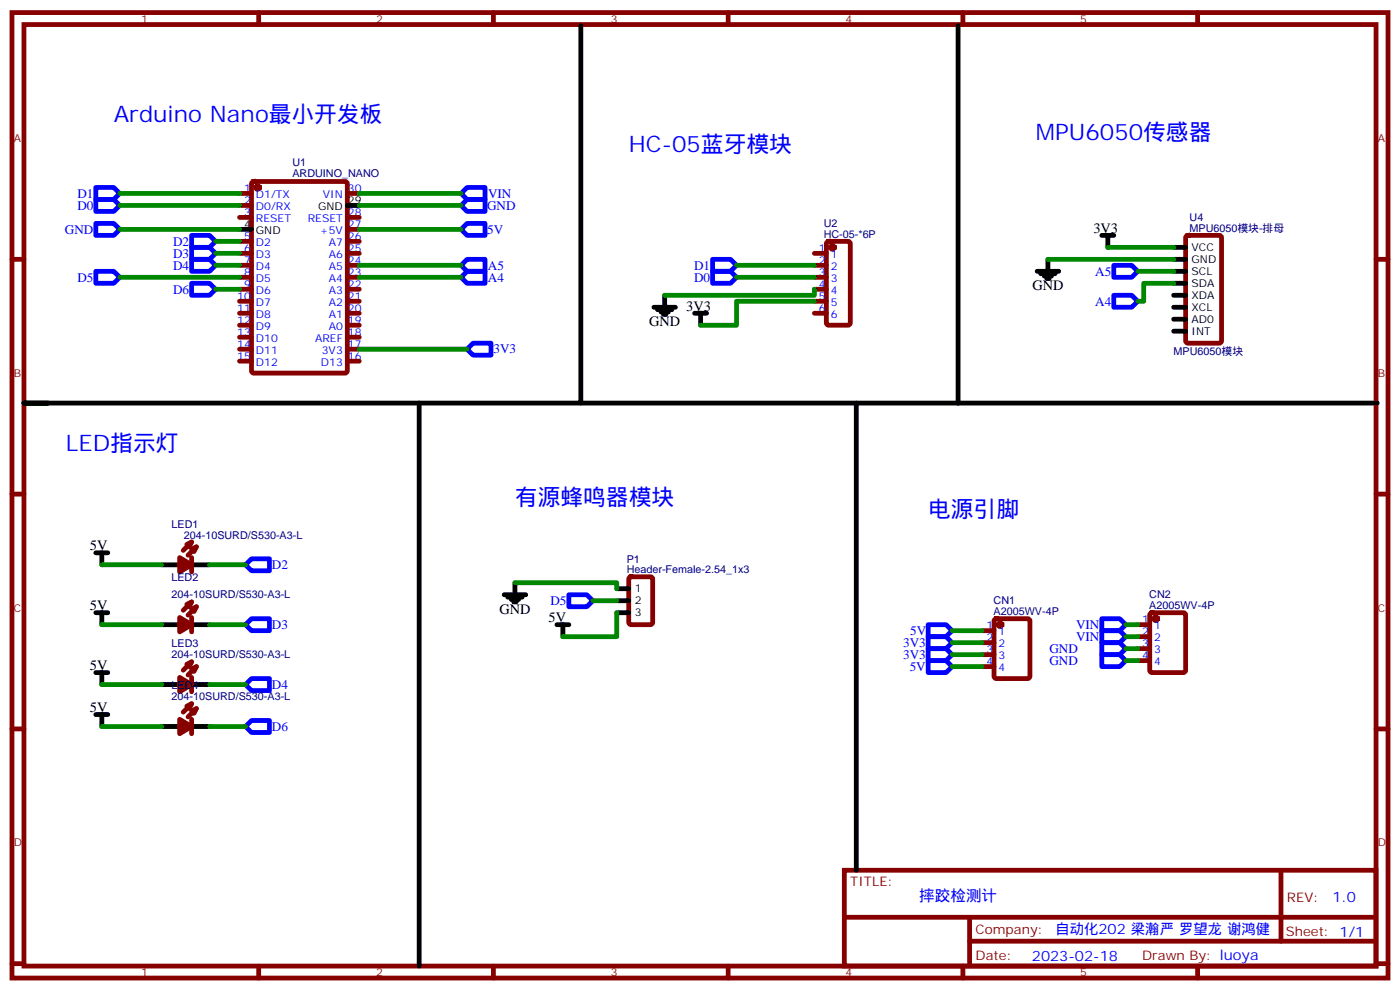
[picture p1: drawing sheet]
<svg xmlns="http://www.w3.org/2000/svg" width="412mm" height="292mm" viewBox="0 0 412 292" stroke-linecap="round" stroke-linejoin="round" font-family="sans-serif">
<g fill="none" stroke="#870000" stroke-width="1.4">
<path d="M3.5 3.7h405.4v284.3h-405.4zM7.1 7.2h398.2v277.3h-398.2zM76.2 3.7v3.5M145.3 3.7v3.5M214.5 3.7v3.5M283.6 3.7v3.5M352.8 3.7v3.5M70.6 57h3.5M74.3 53.7l.5-.3h26.8l.7 .5v55.3l-.5 .6-27 .1-.7-.5v-55.2zM102.3 57h3.5M3.5 76.4h3.6M70.6 60.5h3.5"/>
<path d="M70.6 64h3.5M70.6 71.1h3.5M70.6 74.6h3.5M70.6 78.1h3.5M102.3 64h3.5M102.3 71.1h3.5M102.3 74.6h3.5M102.3 78.1h3.5M102.3 67.6h3.5M239.9 74.6h3.5M239.9 78.1h3.5M243.7 71.3l.4-.2h5.7l.6 .4 .1 23.6-.5 .6-5.9 .1-.6-.5-.1-23.5z"/>
<path d="M349.5 69.5l.5-.2h9.1l.7 .5v30.6l-.4 .6-9.4 .1-.7-.5-.1-30.6zM405.3 76.4h3.6M70.6 81.7h3.5M70.6 85.2h3.5M70.6 88.7h3.5M70.6 92.3h3.5M70.6 95.8h3.5M70.6 99.3h3.5M102.3 81.7h3.5M102.3 85.2h3.5M102.3 88.7h3.5M102.3 92.3h3.5"/>
<path d="M102.3 95.8h3.5M102.3 99.3h3.5M239.9 81.7h3.5M239.9 85.2h3.5M239.9 88.7h3.5M239.9 92.3h3.5M70.6 102.8h3.5M70.6 106.4h3.5M102.3 102.8h3.5M102.3 106.4h3.5M3.5 145.5h3.6M56.4 159.6l-2.4 2.5"/>
<path d="M405.3 145.5h3.6M56.4 164.2v4.3M56.4 177.3l-2.4 2.4M57.9 161l-2.5 2.5M57.9 178.7l-2.5 2.5M185.4 170.1l.5-.2h5.7l.6 .4 .1 13-.5 .6-5.9 .1-.6-.5-.1-12.9zM56.4 181.9v4.2M56.4 199.5v4.2M56.4 194.9l-2.4 2.5M57.9 196.3l-2.5 2.5M289.3 185.7h3.5M289.3 189.3h3.5"/>
<path d="M289.3 192.8h3.5M289.3 196.3h3.5M293 182.4l.5-.2h9.2l.6 .4 .1 16.5-.5 .7h-9.4l-.6-.4-.1-16.5zM335.1 184h3.6M335.1 187.5h3.6M335.1 191h3.6M335.1 194.6h3.6M338.9 180.7l.5-.3h9.1l.7 .5v16.5l-.4 .6-9.4 .1-.7-.5v-16.4zM3.5 214.7h3.6M56.4 211.8v4.3M56.4 207.3l-2.4 2.4M57.9 208.7l-2.5 2.4"/>
<path d="M405.3 214.7h3.6M248.7 256.3h156.6v28.2h-156.6zM377.3 256.3v20.9M248.7 270.1h156.5M285.6 277.2h119.6M285.6 270.1v14.2M3.5 283.8h3.6M76.2 284.5v3.5M145.3 284.5v3.5M214.5 284.5v3.5M283.6 284.5v3.5M352.8 284.5v3.5"/>
<path d="M405.3 283.8h3.6"/>
</g>
<g fill="#870000" stroke="#870000" stroke-width="1.4">
<path d="M52.9 164.2l3.5 2.1-3.5 2.2z"/>
<path d="M56.4 161.7l1.5-.7-.8 1.5z"/>
<path d="M55 160.3l1.4-.7-.7 1.4z"/>
<path d="M52.9 181.9l3.5 2.1-3.5 2.1z"/>
<path d="M56.4 179.4l1.5-.7-.8 1.4z"/>
<path d="M55 178l1.4-.7-.7 1.4z"/>
<path d="M52.9 199.5l3.5 2.1-3.5 2.1z"/>
<path d="M56.4 197l1.5-.7-.8 1.4z"/>
<path d="M55 195.6l1.4-.7-.7 1.4z"/>
<path d="M52.9 211.8l3.5 2.2-3.5 2.1z"/>
<path d="M56.4 209.4l1.5-.7-.8 1.4z"/>
<path d="M55 208l1.4-.7-.7 1.4z"/>
<circle cx="75.8" cy="55.2" r=".53"/>
<circle cx="245.2" cy="72.8" r=".53"/>
<circle cx="294.6" cy="184" r=".53"/>
<circle cx="340.4" cy="182.2" r=".53"/>
</g>
<g fill="none" stroke="#000" stroke-width="1.4">
<path d="M171.1 7.6v111.1h-164h7M282.2 7.6v111.1M70.6 67.6h3.5M102.3 60.5h3.5M305.5 79.9h6.4M308.7 76.4v3.5M324.6 69.3h3.5M326.3 69.3v3.5M345.7 79.9h3.5M345.7 72.8h3.5M345.7 76.4h3.5M192.6 90.5h6.4"/>
<path d="M193.7 91.2h4.2M194.7 91.9h2.1M195.4 92.6h.7M195.8 87v3.5M204.6 92.3h3.5M206.4 92.3v3.5M306.6 80.6h4.2M307.6 81.3h2.1M308.3 82h.7M345.7 90.5h3.5M345.7 83.4h3.5M345.7 87h3.5"/>
<path d="M345.7 94h3.5M345.7 97.5h3.5M123.5 118.7v165.8M171.1 118.7h234.6M252.2 118.7v137.6M28.2 162.8h3.5M30 162.8v3.5M47.6 166.3h5.3M56.4 166.3h5.3M148.5 175.2h6.4M149.6 175.9h4.2M150.6 176.6h2.2"/>
<path d="M151.3 177.3h.7M151.7 171.6v3.6M181.7 173.4h3.5M181.7 176.9h3.5M28.2 180.4h3.5M28.2 198.1h3.5M30 180.4v3.6M30 198.1v3.5M47.6 184h5.3M56.4 184h5.3M164 184h3.6M165.8 184v3.5"/>
<path d="M181.7 180.4h3.5M28.2 210.4h3.5M30 210.4v3.6M47.6 201.6h5.3M47.6 214h5.3M56.4 201.6h5.3M56.4 214h5.3"/>
</g>
<g fill="none" stroke="#00f" stroke-width="1.4">
<path d="M28.2 55.2h5.3l1.8 1.8-1.8 1.7h-5.3zM28.2 58.7h5.3l1.8 1.8-1.8 1.8h-5.3zM135.8 57l1.8-1.8h5.3v3.5h-5.3zM28.2 65.8h5.3l1.8 1.8-1.8 1.7h-5.3zM28.2 79.9h5.3l1.8 1.8-1.8 1.7h-5.3zM56.4 69.3h5.3l1.8 1.8-1.8 1.7h-5.3zM56.4 72.8h5.3l1.8 1.8-1.8 1.8h-5.3zM56.4 76.4h5.3l1.8 1.7-1.8 1.8h-5.3zM135.8 60.5l1.8-1.8h5.3v3.6h-5.3zM135.8 67.6l1.8-1.8h5.3v3.5h-5.3zM135.8 78.1l1.8-1.7h5.3v3.5h-5.3zM137.6 79.9h5.3v3.5h-5.3l-1.8-1.7z"/>
<path d="M209.9 76.4h5.3l1.8 1.7-1.8 1.8h-5.3zM209.9 79.9h5.3l1.8 1.8-1.8 1.7h-5.3zM328.1 78.1h5.3l1.7 1.8-1.7 1.8h-5.3zM56.4 83.4h5.3l1.8 1.8-1.8 1.8h-5.3zM328.1 87h5.3l1.7 1.7-1.7 1.8h-5.3zM137.6 102.8l1.7-1.7h5.3v3.5h-5.3zM74.1 164.6h5.3v3.5h-5.3l-1.8-1.8zM167.6 175.2h5.3l1.7 1.7-1.7 1.8h-5.3zM72.3 184l1.8-1.8h5.3v3.5h-5.3zM273.4 184h5.3l1.8 1.7-1.8 1.8h-5.3zM273.4 187.5h5.3l1.8 1.8-1.8 1.7h-5.3zM273.4 191h5.3l1.8 1.8-1.8 1.8h-5.3z"/>
<path d="M273.4 194.6h5.3l1.8 1.7-1.8 1.8h-5.3zM324.6 192.8h5.2l1.8 1.8-1.8 1.7h-5.2zM324.6 189.3h5.2l1.8 1.7-1.8 1.8h-5.2zM324.6 182.2h5.2l1.8 1.8-1.8 1.7h-5.2zM324.6 185.7h5.2l1.8 1.8-1.8 1.8h-5.2zM72.3 201.6l1.8-1.8h5.3v3.6h-5.3zM72.3 214l1.8-1.8h5.3v3.5h-5.3z"/>
</g>
<g fill="none" stroke="#008700" stroke-width="1.4">
<path d="M35.3 57h35.3M105.8 57h30M35.3 67.6h35.3M35.3 60.5h35.3M63.5 78.1h7.1M63.5 71.1h7.1M63.5 74.6h7.1M105.8 67.6h30M105.8 60.5h30M105.8 78.1h30M217 78.1h22.9M308.7 76.4h37"/>
<path d="M326.3 72.8h19.4M335.1 79.9h10.6M35.3 81.7h35.3M63.5 85.2h7.1M105.8 81.7h30M217 81.7h22.9M239.9 85.2v1.8h-44.1M239.9 88.7h-22.9v7.1h-10.6M345.7 83.4h-8.8v5.3h-1.8M105.8 102.8h31.8M30 166.3h17.6M61.7 166.3h10.6"/>
<path d="M151.7 171.6h30v1.8M174.6 176.9h7.1M30 184h17.6M61.7 184h10.6M181.7 180.4v7.1h-15.9M280.5 185.7h8.8M280.5 189.3h8.8M280.5 192.8h8.8M280.5 196.3h8.8M331.6 184h3.5M331.6 191h3.5M331.6 194.6h3.5"/>
<path d="M331.6 187.5h3.5M30 201.6h17.6M30 214h17.6M61.7 201.6h10.6M61.7 214h10.6"/>
</g>
<g font-size="6.7" fill="#00f">
<text x="33.5" y="35.8">Arduino Nano最小开发板</text>
<text x="305.2" y="41.1">MPU6050传感器</text>
<text x="185.2" y="44.6">HC-05蓝牙模块</text>
<text x="19.4" y="132.8">LED指示灯</text>
<text x="151.7" y="148.7">有源蜂鸣器模块</text>
<text x="273.4" y="152.2">电源引脚</text>
</g>
<text font-size="4.6" fill="#00f" x="270.8" y="265.3">摔跤检测计</text>
<g font-size="4.2">
<text x="322.1" y="68.6">3V3</text>
<text x="304.1" y="85.5">GND</text>
<text x="202.1" y="91.5">3V3</text>
<text x="191.2" y="96.1">GND</text>
<text x="26.5" y="162.1">5V</text>
<text x="26.5" y="179.7">5V</text>
<text x="147.1" y="180.8">GND</text>
<text x="161.6" y="183.3">5V</text>
<text x="26.5" y="197.4">5V</text>
<text x="26.5" y="209.7">5V</text>
</g>
<g font-size="4.2" fill="#00f">
<text x="392.5" y="265.6">1.0</text>
<text x="310.9" y="275.1">自动化202 梁瀚严 罗望龙 谢鸿健</text>
<text x="304" y="282.9">2023-02-18</text>
</g>
<g font-size="3.9" fill="#00f">
<text x="22.8" y="58.2">D1</text>
<text x="143.8" y="58.2">VIN</text>
<text x="22.8" y="61.8">D0</text>
<text x="143.5" y="61.8">GND</text>
<text x="19.1" y="68.8">GND</text>
<text x="143.5" y="68.8">5V</text>
<text x="51" y="72.3">D2</text>
<text x="51" y="75.9">D3</text>
<text x="22.8" y="82.9">D5</text>
<text x="51" y="79.4">D4</text>
<text x="143.7" y="79.4">A5</text>
<text x="143.7" y="82.9">A4</text>
<text x="204.5" y="79.4">D1</text>
<text x="204.5" y="82.9">D0</text>
<text x="322.6" y="81.2">A5</text>
<text x="51" y="86.4">D6</text>
<text x="322.6" y="90">A4</text>
<text x="145.3" y="104.1">3V3</text>
<text x="80.1" y="167.6">D2</text>
<text x="162.1" y="178.2">D5</text>
<text x="80.1" y="185.2">D3</text>
<text x="317" y="185.2">VIN</text>
<text x="266" y="190.5">3V3</text>
<text x="268.1" y="187.1">5V</text>
<text x="317" y="188.8">VIN</text>
<text x="266" y="194">3V3</text>
<text x="268" y="197.6">5V</text>
<text x="309.1" y="195.7">GND</text>
<text x="309.1" y="192.2">GND</text>
<text x="80.1" y="202.9">D4</text>
<text x="80.1" y="215.2">D6</text>
</g>
<g font-size="3.9" fill="#800">
<text x="250.5" y="260.9">TITLE:</text>
<text x="379.1" y="265.6">REV:</text>
<text x="287.4" y="275.1">Company:</text>
<text x="378.7" y="275.7">Sheet: 1/1</text>
<text x="287.4" y="282.8">Date:</text>
<text x="336.4" y="282.8">Drawn By: luoya</text>
</g>
<g font-size="3.2" fill="#800">
<text x="41.6" y="6.7">1</text>
<text x="110.8" y="6.7">2</text>
<text x="179.9" y="6.7">3</text>
<text x="249.1" y="6.7">4</text>
<text x="318.2" y="6.7">5</text>
<text x="4.1" y="41.8">A</text>
<text x="405.9" y="41.8">A</text>
<text x="4.1" y="110.9">B</text>
<text x="405.9" y="110.9">B</text>
<text x="4.1" y="180.1">C</text>
<text x="405.9" y="180.1">C</text>
<text x="4.1" y="249.2">D</text>
<text x="405.9" y="249.2">D</text>
<text x="41.6" y="287.5">1</text>
<text x="110.8" y="287.5">2</text>
<text x="179.9" y="287.5">3</text>
<text x="249.1" y="287.5">4</text>
<text x="318.2" y="287.5">5</text>
</g>
<g font-size="3.2" fill="#000080">
<text x="86.1" y="52.2">ARDUINO_NANO</text>
<text x="86.1" y="49">U1</text>
<text x="350.4" y="65.1">U4</text>
<text x="242.7" y="70">HC-05-*6P</text>
<text x="242.7" y="67">U2</text>
<text x="350.4" y="68.3">MPU6050模块-排母</text>
<text x="345.7" y="104.6">MPU6050模块</text>
<text x="50.6" y="155.4">LED1</text>
<text x="54.1" y="158.8">204-10SURD/S530-A3-L</text>
<text x="184.6" y="165.7">P1</text>
<text x="50.5" y="171.1">LED2</text>
<text x="184.6" y="168.8">Header-Female-2.54_1x3</text>
<text x="50.6" y="176.2">204-10SURD/S530-A3-L</text>
<text x="292.7" y="177.9">CN1</text>
<text x="338.6" y="179.3">A2005WV-4P</text>
<text x="338.6" y="176.1">CN2</text>
<text x="292.7" y="181.1">A2005WV-4P</text>
<text x="50.6" y="190.7">LED3</text>
<text x="50.6" y="193.9">204-10SURD/S530-A3-L</text>
<text x="50.6" y="203">LED4</text>
<text x="50.6" y="206.2">204-10SURD/S530-A3-L</text>
</g>
<g font-size="3.2" fill="#00f">
<text x="71.9" y="56.6">1</text>
<text x="75.4" y="58.4">D1/TX</text>
<text x="95.1" y="58.4">VIN</text>
<text x="102.5" y="56.6">30</text>
<text x="71.9" y="60.1">2</text>
<text x="71.9" y="63.7">3</text>
<text x="75.4" y="61.9">D0/RX</text>
<text x="75.4" y="65.4">RESET</text>
<text x="90.7" y="65.4">RESET</text>
<text x="102.5" y="63.7">28</text>
<text x="71.9" y="70.7">5</text>
<text x="94.2" y="69">+5V</text>
<text x="102.5" y="70.7">26</text>
<text x="102.5" y="67.2">27</text>
<text x="71.9" y="74.3">6</text>
<text x="71.9" y="77.8">7</text>
<text x="75.4" y="72.5">D2</text>
<text x="75.4" y="76">D3</text>
<text x="96.8" y="76">A6</text>
<text x="96.8" y="72.5">A7</text>
<text x="102.5" y="77.8">24</text>
<text x="102.5" y="74.3">25</text>
<text x="241.2" y="74.3">1</text>
<text x="241.2" y="77.8">2</text>
<text x="244.7" y="76">1</text>
<text x="71.9" y="81.3">8</text>
<text x="75.4" y="79.6">D4</text>
<text x="75.4" y="83.1">D5</text>
<text x="96.8" y="83.1">A4</text>
<text x="96.8" y="79.6">A5</text>
<text x="102.5" y="81.3">23</text>
<text x="241.2" y="81.3">3</text>
<text x="244.7" y="79.6">2</text>
<text x="244.7" y="83.1">3</text>
<text x="69.9" y="88.4">10</text>
<text x="71.9" y="84.8">9</text>
<text x="75.4" y="86.6">D6</text>
<text x="96.8" y="86.6">A3</text>
<text x="102.5" y="88.4">21</text>
<text x="102.5" y="84.8">22</text>
<text x="241.2" y="84.8">4</text>
<text x="241.2" y="88.4">5</text>
<text x="244.7" y="86.6">4</text>
<text x="69.9" y="91.9">11</text>
<text x="69.9" y="95.4">12</text>
<text x="75.4" y="90.1">D7</text>
<text x="75.4" y="93.7">D8</text>
<text x="96.8" y="93.7">A1</text>
<text x="96.8" y="90.1">A2</text>
<text x="102.5" y="95.4">19</text>
<text x="102.5" y="91.9">20</text>
<text x="241.2" y="91.9">6</text>
<text x="244.7" y="90.1">5</text>
<text x="244.7" y="93.7">6</text>
<text x="69.9" y="99">13</text>
<text x="75.4" y="97.2">D9</text>
<text x="75.4" y="100.7">D10</text>
<text x="92.8" y="100.7">AREF</text>
<text x="96.8" y="97.2">A0</text>
<text x="102.5" y="99">18</text>
<text x="69.9" y="102.5">14</text>
<text x="69.9" y="106">15</text>
<text x="75.4" y="104.2">D11</text>
<text x="75.4" y="107.8">D12</text>
<text x="94.5" y="107.8">D13</text>
<text x="94.8" y="104.2">3V3</text>
<text x="102.5" y="106">16</text>
<text x="102.5" y="102.5">17</text>
<text x="290.6" y="185.4">1</text>
<text x="336.5" y="183.6">1</text>
<text x="340" y="185.4">1</text>
<text x="290.6" y="188.9">2</text>
<text x="294.1" y="187.1">1</text>
<text x="294.1" y="190.7">2</text>
<text x="336.5" y="187.1">2</text>
<text x="336.5" y="190.7">3</text>
<text x="340" y="188.9">2</text>
<text x="290.6" y="192.4">3</text>
<text x="290.6" y="196">4</text>
<text x="294.1" y="194.2">3</text>
<text x="294.1" y="197.7">4</text>
<text x="336.5" y="194.2">4</text>
<text x="340" y="192.4">3</text>
<text x="340" y="196">4</text>
</g>
<g font-size="3.2">
<text x="93.7" y="61.9">GND</text>
<text x="102.5" y="60.1">29</text>
<text x="71.9" y="67.2">4</text>
<text x="75.4" y="69">GND</text>
<text x="351" y="73.9">VCC</text>
<text x="351" y="77.4">GND</text>
<text x="351" y="81">SCL</text>
<text x="351" y="84.5">SDA</text>
<text x="351" y="88">XDA</text>
<text x="351" y="91.5">XCL</text>
<text x="351" y="95.1">AD0</text>
<text x="351" y="98.6">INT</text>
<text x="187" y="174.4">1</text>
<text x="187" y="178">2</text>
<text x="187" y="181.5">3</text>
</g>
</svg>
